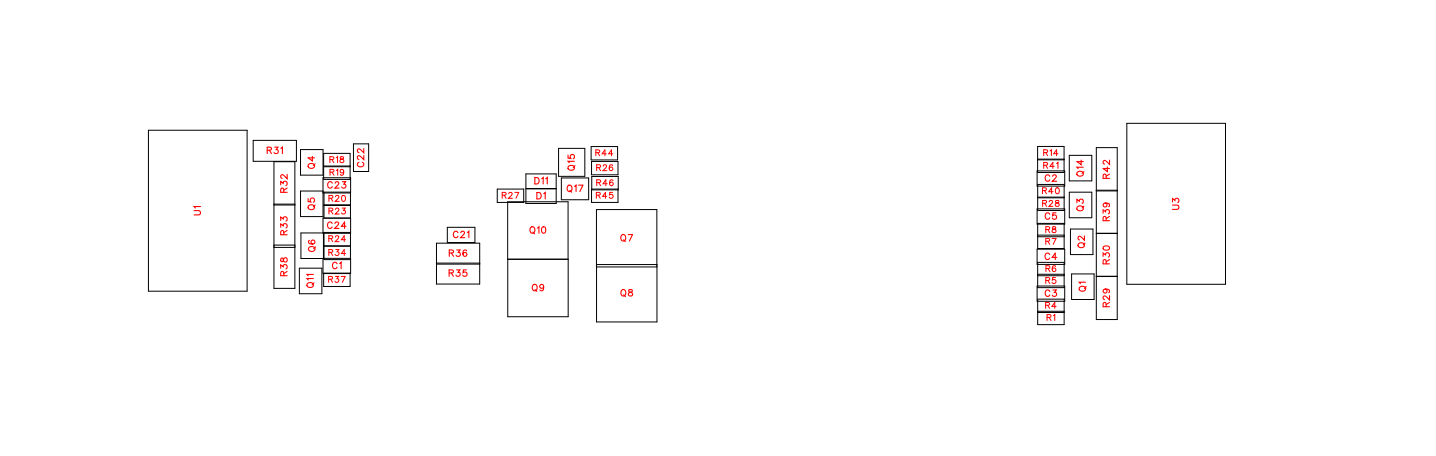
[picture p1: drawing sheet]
<svg xmlns="http://www.w3.org/2000/svg" width="159mm" height="50mm" viewBox="0 0 159 50" stroke-linecap="round" stroke-linejoin="round" font-family="sans-serif">
<g fill="none" stroke="#000" stroke-width=".11">
<path d="M16.4 14.4h10.9v17.7h-10.9zM28 15.5h4.7v2.3h-4.7zM30.3 17.8h2.3v14h-2.3zM33.2 16.5h2.5v2.8h-2.5zM35.8 16.9h2.9v2.9h-2.9zM35.8 18.4h2.9M35.8 18.3h2.9M39 15.9h1.7v3h-1.7zM58.1 19.2h3.3v1.6h-3.3zM61.7 16.4h2.9v3.1h-2.9zM62 19.6h3v2.4h-3zM65.3 16.2h2.9v1.4h-2.9z"/>
<path d="M65.3 17.8h3v1.5h-3zM114.6 18.8h3v1.7h-3zM114.6 16.2h2.9v2.8h-2.9zM114.6 17.6h2.9M118.1 17.1h2.5v2.9h-2.5zM121.1 16.3h2.3v18.9h-2.3zM124.5 13.6h10.9v17.8h-10.9zM30.3 22.6h2.3M30.3 27.3h2.3M30.3 22.5h2.3M30.3 27h2.3M33.1 29.6h2.5v2.8h-2.5z"/>
<path d="M35.7 24.1h3v1.6h-3zM35.7 28.5v1.7h3v-1.7h-5.5v-2.8h2.5v2.8M35.7 21.1h-2.5v2.8h2.5v-4.3h3v1.7h-3M35.8 30.1h2.9v1.5h-2.9zM35.8 27.2h2.9v1.4h-2.9zM35.8 24.1v-2.9h2.9v2.9M35.8 25.6h2.9v1.5h-2.9zM35.8 22.7h2.9M35.8 22.6h2.9M48.2 26.8h4.8v4.5h-4.8zM48.2 29h4.8M48.2 29.1h4.8"/>
<path d="M49.4 25.1h3.1v1.7h-3.1zM54.9 20.9h3v1.4h-3zM58.1 20.8h3.3v1.6h-3.3zM62.8 28.6h-6.7v-6.3h6.7v12.6h-6.7v-6.3h6.7M68.3 20.9h-3v1.4h3v-2.8h-2.9v1.4h2.9M72.6 29.2h-6.7v6.3h6.7v-12.4h-6.7v6.3h6.7M114.6 23h3v1.7h-3zM114.6 27.5h3v1.7h-3zM114.6 31.5h3v1.7h-3zM114.6 20.3h2.9v2.9h-2.9zM114.6 24.6h2.9v2.8h-2.9zM114.6 28.9h2.9v2.8h-2.9z"/>
<path d="M114.6 33h2.9v2.8h-2.9zM114.6 34.3h2.9M114.6 34.5h2.9M114.6 30.3h2.9M114.6 30.4h2.9M114.6 25.9h2.9M114.6 26.1h2.9M114.6 21.7h2.9M114.6 21.8h2.9M118.1 21.2h2.5v2.8h-2.5zM118.2 25.3h2.5v2.8h-2.5zM118.4 30.2h2.5v2.8h-2.5z"/>
<path d="M121.1 25.7h2.3M121.1 21.1h2.3M121.1 30.5h2.3M121.1 21h2.3M121.1 25.8h2.3"/>
</g>
<g fill="none" stroke="#f00" stroke-width=".12">
<path d="M29.5 16.6l.4-.1 .1-.1-.2-.2h-.3v.7M29.8 16.6l.2 .3M30.3 16.2h.4l-.2 .3a.24 .24 0 0 1 .2 .4 .24 .24 0 0 1-.4-.1M31 16.4l.2-.2v.7M31.7 19.2v.5l-.3-.3-.3-.1-.1 .1v.1l.2 .2M34.1 18.1a.35 .35 0 0 1 .5-.1 .35 .35 0 0 1 .1 .4 .33 .33 0 0 1-.5 .2 .33 .33 0 0 1-.1-.5zM34.5 17.2v.6l-.5-.4h.7M34.8 18.1l-.2 .2M39.6 17.9a.26 .26 0 0 0-.1 .3 .26 .26 0 0 0 .2 .2h.2a.26 .26 0 0 0 .3-.2 .26 .26 0 0 0-.2-.3M40.2 17.1v.5l-.4-.3-.2-.1-.1 .1v.1l.1 .2M40.2 16.4v.5l-.4-.4-.2-.1-.1 .2v.1l.1 .1M59.1 19.6h.2a.38 .38 0 0 1 .3 .3 .38 .38 0 0 1-.3 .4h-.2z"/>
<path d="M59.8 19.7l.2-.1v.7M60.3 19.7l.2-.1v.7M62.7 17.1v.3l.4 .1a.25 .25 0 0 1-.1-.4 .25 .25 0 0 1 .4 0 .25 .25 0 0 1-.1 .4M62.8 18.3a.35 .35 0 0 1 .5 0 .35 .35 0 0 1 .1 .3 .33 .33 0 0 1-.4 .2 .33 .33 0 0 1-.2-.5zM63.5 17.8h-.8l.2 .2M63.5 18.3l-.2 .2M116 19.5a.26 .26 0 0 0-.3-.2 .26 .26 0 0 0-.2 .3v.1a.26 .26 0 0 0 .2 .3 .26 .26 0 0 0 .3-.2M116.3 19.5l.1-.2h.2l.1 .1-.1 .3-.4 .3h.5M119.1 19a.35 .35 0 0 1 .4-.1 .35 .35 0 0 1 .1 .4 .33 .33 0 0 1-.4 .1 .33 .33 0 0 1-.1-.4zM119.4 17.7v.5l-.4-.4h.7M119.7 18.4h-.7l.1 .2M119.7 18.9l-.2 .2"/>
<path d="M122.2 19.7v-.4l-.2-.1-.1 .2v.3h.7M122.3 18.4v.5l-.4-.3h.7M122.6 17.7v.4l-.4-.3-.2-.1-.1 .1v.2l.1 .1M122.6 19.2l-.4 .2M21.4 23.2h.5l.2 .2v.3h-.7M22.1 22.8h-.7l.2 .1M31 20.4v-.4l.3 .2a.24 .24 0 0 1 .4-.2 .25 .25 0 0 1-.1 .5M31 25.1v-.4l.3 .2a.24 .24 0 0 1 .4-.2 .24 .24 0 0 1-.1 .4M31 24.3v-.4l.3 .2a.24 .24 0 0 1 .4-.1 .24 .24 0 0 1-.1 .4M31 29.6v-.4l.3 .2a.24 .24 0 0 1 .4-.2 .25 .25 0 0 1-.1 .5M31 28.5v.3l.2 .1 .3-.5a.24 .24 0 0 1 .2 .3 .24 .24 0 0 1-.2 .2l-.2-.1-.1-.3zM31.3 21.2v-.4l-.2-.1-.1 .2v.3h.7"/>
<path d="M31.3 25.9v-.4l-.2-.1-.1 .2v.3h.7M31.3 30.4v-.4l-.2-.1-.1 .2v.3h.7M31.7 20.7l-.4 .3M31.7 25.4l-.4 .3M31.7 29.9l-.4 .3M34 31.2a.35 .35 0 0 1 .4 0 .35 .35 0 0 1 .2 .4 .33 .33 0 0 1-.5 .1 .33 .33 0 0 1-.1-.5zM34 21.9v.3l.3 .1a.25 .25 0 0 1 0-.4 .25 .25 0 0 1 .4 0 .25 .25 0 0 1-.1 .4M34.1 22.7a.35 .35 0 0 1 .5-.1 .35 .35 0 0 1 .1 .4 .33 .33 0 0 1-.5 .1 .33 .33 0 0 1-.1-.4zM34.2 27.3a.35 .35 0 0 1 .4-.1 .35 .35 0 0 1 .2 .4 .33 .33 0 0 1-.5 .1 .33 .33 0 0 1-.1-.4zM34.2 26.5h-.1a.35 .35 0 0 0 .3 .5 .35 .35 0 0 0 .4-.3 .22 .22 0 0 0-.2-.2 .22 .22 0 0 0-.2 .2 .22 .22 0 0 0 .2 .2M34.6 30.7h-.7l.1 .2M34.6 30.3h-.7l.1 .1"/>
<path d="M34.7 31.2l-.2 .2M34.8 22.6l-.2 .2M34.9 27.2l-.2 .2M36.7 24.7a.26 .26 0 0 0-.3-.2 .26 .26 0 0 0-.2 .3v.1a.26 .26 0 0 0 .2 .3 .26 .26 0 0 0 .3-.2M36.7 20.2a.26 .26 0 0 0-.3-.2 .26 .26 0 0 0-.2 .3v.2a.26 .26 0 0 0 .2 .2 .26 .26 0 0 0 .3-.1M37 24.7l.1-.2h.2l.1 .1-.1 .3-.3 .3h.4M37 20.2l.2-.2h.1l.1 .2-.1 .2-.3 .3h.5M37.2 29.1a.26 .26 0 0 0-.3-.2 .26 .26 0 0 0-.2 .3v.2a.26 .26 0 0 0 .2 .2 .26 .26 0 0 0 .3-.1M37.5 29.1l.2-.2v.7M37.8 20h.4l-.2 .3a.24 .24 0 0 1 .2 .4 .25 .25 0 0 1-.5-.1M38.2 25h-.5l.4-.5v.7M49.6 30.1h.4l.1-.2-.2-.1h-.3v.7"/>
<path d="M49.6 27.9h.4l.1-.2-.2-.1h-.3v.7M49.8 30.1l.3 .4M49.9 27.9l.2 .4M50.4 29.8h.4l-.2 .2a.24 .24 0 0 1 .2 .4 .24 .24 0 0 1-.4-.1M50.5 27.6h.3l-.2 .2a.24 .24 0 0 1 .2 .4 .24 .24 0 0 1-.4-.1M50.6 25.7a.26 .26 0 0 0-.3-.2 .26 .26 0 0 0-.2 .3v.1a.26 .26 0 0 0 .2 .3 .26 .26 0 0 0 .3-.2M50.9 25.7l.1-.2h.2l.1 .1-.1 .3-.3 .3h.4M51.5 29.8h-.3v.3a.25 .25 0 0 1 .3 0 .25 .25 0 0 1 0 .3 .25 .25 0 0 1-.4-.1M51.5 27.7v-.1a.35 .35 0 0 0-.4 .3 .35 .35 0 0 0 .2 .4 .22 .22 0 0 0 .3-.2 .22 .22 0 0 0-.2-.3 .22 .22 0 0 0-.3 .2M51.6 25.6l.2-.1v.7M58.6 25.1l.1-.1a.33 .33 0 0 1 .4 .4 .33 .33 0 0 1-.4 .3l-.2-.2zM58.8 25.6l.3 .2"/>
<path d="M58.9 31.5v-.1a.33 .33 0 0 1 .4 .3 .33 .33 0 0 1-.4 .3l-.1-.2zM59.1 31.9l.2 .2M59.3 21.2h.2a.38 .38 0 0 1 .3 .4 .38 .38 0 0 1-.3 .3h-.2zM59.4 25.1l.1-.1v.7M59.9 25h.1a.37 .37 0 0 1 .3 .4 .37 .37 0 0 1-.3 .3 .45 .45 0 0 1-.1-.7zM60.1 31.6a.22 .22 0 0 1-.3 .2 .22 .22 0 0 1-.1-.4 .22 .22 0 0 1 .3 .1l.1 .1a.34 .34 0 0 1-.3 .5l-.2-.1M60.1 21.4l.1-.2v.7M62.7 20.5h.1a.33 .33 0 0 1 .4 .3 .33 .33 0 0 1-.4 .3l-.2-.2zM62.9 21l.3 .2M63.5 20.6l.1-.2v.7M63.9 20.4h.5l-.3 .7M68.6 26l.1-.1a.33 .33 0 0 1 .4 .3 .33 .33 0 0 1-.4 .3l-.1-.2z"/>
<path d="M68.7 32a.33 .33 0 0 1 .4 .3 .33 .33 0 0 1-.4 .3l-.1-.2zM68.9 26.4l.2 .3M68.9 32.5l.2 .2M69.4 25.9h.5l-.4 .7M69.5 32v.2l.3 .1 .1 .1a.24 .24 0 0 1-.3 .3 .24 .24 0 0 1-.2-.3l.4-.3v-.1zM115.9 28.1a.26 .26 0 0 0-.2-.2 .26 .26 0 0 0-.3 .3v.2a.26 .26 0 0 0 .3 .2 .26 .26 0 0 0 .2-.1M116 32.2a.26 .26 0 0 0-.3-.2 .26 .26 0 0 0-.2 .3v.1a.26 .26 0 0 0 .2 .3 .26 .26 0 0 0 .3-.2M116 23.6a.26 .26 0 0 0-.3-.1 .26 .26 0 0 0-.2 .2v.2a.26 .26 0 0 0 .2 .3 .26 .26 0 0 0 .3-.2M116.3 32h.4l-.2 .3a.24 .24 0 0 1 .2 .3 .25 .25 0 0 1-.5 0M116.7 23.5h-.4v.3a.25 .25 0 0 1 .4 0 .25 .25 0 0 1-.1 .3 .25 .25 0 0 1-.4-.1M116.7 28.4h-.5l.4-.5v.7M119 22.4v-.4l.2 .2a.24 .24 0 0 1 .4-.2 .24 .24 0 0 1-.1 .4"/>
<path d="M119.1 22.8a.35 .35 0 0 1 .4-.1 .35 .35 0 0 1 .1 .4 .33 .33 0 0 1-.4 .1 .33 .33 0 0 1-.1-.4zM119.2 26.8a.35 .35 0 0 1 .4 0 .35 .35 0 0 1 .2 .4 .33 .33 0 0 1-.5 .1 .33 .33 0 0 1-.1-.5zM119.3 31.6a.35 .35 0 0 1 .4 0 .35 .35 0 0 1 .2 .4 .33 .33 0 0 1-.5 .1 .33 .33 0 0 1-.1-.5zM119.7 22.7l-.2 .3M119.8 26v.5l-.3-.3-.3-.1-.1 .1v.1l.2 .2M119.9 26.8l-.2 .2M119.9 31.1h-.7l.1 .2M120 31.6l-.2 .2M121.9 28.3v-.4l.2 .2a.24 .24 0 0 1 .4-.2 .24 .24 0 0 1-.1 .4M121.9 23.5v-.4l.2 .3a.24 .24 0 0 1 .4-.2 .24 .24 0 0 1-.1 .4M121.9 27.2l.3-.1a.3 .3 0 0 1 .4 .3 .38 .38 0 0 1-.4 .2 .38 .38 0 0 1-.3-.3zM122.1 31.9a.22 .22 0 0 1 .2 .3 .22 .22 0 0 1-.4 .1 .22 .22 0 0 1 .1-.4h.1a.34 .34 0 0 1 .5 .3l-.1 .1"/>
<path d="M122.1 22.4a.22 .22 0 0 1 .2 .3 .22 .22 0 0 1-.4 .1 .22 .22 0 0 1 .1-.4h.1a.34 .34 0 0 1 .5 .3l-.1 .1M122.2 33.8v-.4h-.2l-.1 .1v.3h.7M122.2 29.1v-.4l-.2-.1-.1 .2v.3h.7M122.2 24.3v-.4h-.2l-.1 .1v.3h.7M122.6 32.6v.5l-.4-.4-.2-.1-.1 .2v.1l.1 .1M122.6 33.4l-.4 .2M122.6 28.6l-.4 .3M122.6 23.9l-.4 .2M129.5 22.6h.5l.2 .2-.1 .3h-.6M129.5 22.3v-.4l.3 .2a.24 .24 0 0 1 .4-.2 .24 .24 0 0 1-.1 .4"/>
</g>
<g fill="none" stroke="#f00" stroke-width=".11">
<path d="M36.4 17.6h.4v-.3h-.4v.6M36.5 19h.3l.1-.3h-.4v.6M36.7 17.6l.2 .3M36.7 19l.2 .3M37.1 17.4l.2-.1v.6M37.2 18.8l.1-.1v.6M37.6 17.3v.2l.4 .2a.22 .22 0 0 1-.2 .2 .22 .22 0 0 1-.3-.2l.5-.3-.1-.1zM38 18.9a.2 .2 0 0 1-.3 .2 .21 .21 0 0 1-.1-.4 .2 .2 0 0 1 .3 .1l.1 .1a.31 .31 0 0 1-.3 .4l-.1-.1M65.8 16.8h.4v-.2l-.4-.1v.7M65.9 18.5h.4v-.3h-.4v.6M66 16.8l.3 .4M66.1 18.5l.2 .3"/>
<path d="M66.6 18.3l.2-.1 .2 .1-.4 .5h.4M67 17h-.5l.3-.5v.7M67.7 18.3l-.1-.1a.32 .32 0 0 0-.3 .2 .32 .32 0 0 0 .2 .4 .2 .2 0 0 0 .2-.2 .2 .2 0 0 0-.2-.2 .2 .2 0 0 0-.2 .2M67.7 17h-.5l.3-.5v.7M67.7 19.9a.32 .32 0 0 0-.4 .2 .32 .32 0 0 0 .2 .4 .2 .2 0 0 0 .2-.2 .2 .2 0 0 0-.1-.2 .2 .2 0 0 0-.3 .2M115.3 16.8h.4v-.2l-.4-.1v.7M115.3 18.2h.4v-.2l-.4-.1v.7M115.5 16.8l.2 .4M115.5 18.2l.2 .4M116 16.6l.1-.1v.7M116.5 18.4h-.5l.3-.5v.7M116.7 18l.2-.1v.7"/>
<path d="M116.9 17h-.5l.3-.5v.7M36.3 30.8h.4v-.2l-.4-.1v.6M36.3 26.3h.4v-.2l-.4-.1v.7M36.3 27.8h.4v-.2l-.4-.1v.7M36.3 21.9l.4-.1v-.2h-.4v.6M36.3 23.3l.4-.1v-.2h-.4v.6M36.5 30.8l.2 .3M36.5 26.3l.3 .4M36.5 27.8l.3 .4M36.6 21.9l.2 .3M36.6 23.3l.2 .3M37 26.2l.2-.2 .2 .1-.4 .6h.5"/>
<path d="M37.1 30.5h.3l-.2 .2a.22 .22 0 0 1 .2 .4 .22 .22 0 0 1-.4-.1M37.1 21.7l.1-.1 .2 .1-.4 .5h.5M37.1 23.1l.1-.1 .2 .1-.4 .5h.5M37.1 27.5h.3l-.2 .3a.22 .22 0 0 1 .2 .3 .22 .22 0 0 1-.4 0M37.7 30.5h.4l-.3 .6M37.8 23h.3l-.2 .2a.22 .22 0 0 1 .2 .4 .22 .22 0 0 1-.4-.1M37.8 21.6a.32 .32 0 0 1 .4 .2 .32 .32 0 0 1-.2 .4l-.2-.1-.1-.3zM38.2 26.4h-.5l.3-.4v.7M38.2 28h-.5l.3-.5v.7M55.5 21.5h.4v-.2l-.4-.1v.7M55.7 21.5l.2 .4M56.2 21.4l.1-.2 .3 .1-.4 .6h.4"/>
<path d="M56.9 21.2h.4l-.3 .7M65.9 21.5h.3l.1-.2-.4-.1v.7M65.9 20.1h.4v-.2l-.4-.1v.7M66.1 21.5l.2 .4M66.1 20.1l.3 .4M67 21.7h-.4l.3-.5v.7M67.1 20.3h-.5l.3-.5v.7M67.7 21.2h-.3l-.1 .3a.23 .23 0 0 1 .4 0 .23 .23 0 0 1-.1 .3 .23 .23 0 0 1-.3-.1M115.2 21h.3l.1-.2-.4-.1v.7M115.2 22.4h.3l.1-.2-.4-.1v.7M115.4 21l.2 .4M115.4 22.4l.2 .4"/>
<path d="M115.5 33.7l.4-.1v-.2h-.4v.6M115.5 30.9h.4v-.2l-.4-.1v.7M115.5 26.6h.4v-.2l-.4-.1v.7M115.5 25.3h.4v-.2l-.4-.1v.7M115.5 29.6h.4v-.2l-.4-.1v.7M115.7 35h.3l.1-.2-.4-.1v.7M115.7 33.7l.2 .3M115.7 30.9l.3 .4M115.7 26.6l.3 .4M115.7 25.3l.3 .4M115.8 29.6l.2 .4M115.9 35l.2 .4"/>
<path d="M115.9 22.3l.1-.2 .3 .1-.4 .6h.4M116.2 26.3h.5l-.4 .7M116.3 25v.2l.3 .1 .1 .1a.22 .22 0 0 1-.3 .3 .22 .22 0 0 1-.2-.3l.4-.2v-.2zM116.3 21.1h-.4l.3-.4v.7M116.4 34.8l.1-.1v.7M116.6 30.6h-.3l-.1 .3a.23 .23 0 0 1 .4 0 .23 .23 0 0 1 0 .3 .23 .23 0 0 1-.4-.1M116.6 29.4v-.1a.32 .32 0 0 0-.4 .3 .32 .32 0 0 0 .2 .4 .2 .2 0 0 0 .2-.2 .2 .2 0 0 0-.1-.2 .2 .2 0 0 0-.3 .1M116.6 22.1v.2l.4 .2a.22 .22 0 0 1-.2 .3 .22 .22 0 0 1-.2-.3l.4-.2-.1-.2zM116.7 33.8h-.5l.3-.4v.6M116.7 20.7a.32 .32 0 0 1 .4 .3 .32 .32 0 0 1-.3 .4l-.2-.2v-.2z"/>
</g>
<g font-size="1.2" fill="#fff">
<text x="29.5" y="17.2">R31</text>
<text x="22.4" y="23.8" transform="rotate(-90 22.4 23.8)">U1</text>
<text x="32" y="21.3" transform="rotate(-90 32 21.3)">R32</text>
<text x="35" y="23.2" transform="rotate(-90 35 23.2)">Q5</text>
<text x="35" y="18.6" transform="rotate(-90 35 18.6)">Q4</text>
<text x="36.1" y="21">C23</text>
<text x="40.5" y="18.5" transform="rotate(-90 40.5 18.5)">C22</text>
<text x="59" y="20.6">D11</text>
<text x="59.2" y="22.2">D1</text>
<text x="62.6" y="21.4">Q17</text>
<text x="63.8" y="18.8" transform="rotate(-90 63.8 18.8)">Q15</text>
<text x="115.4" y="20.3">C2</text>
<text x="120" y="23.3" transform="rotate(-90 120 23.3)">Q3</text>
<text x="120" y="19.5" transform="rotate(-90 120 19.5)">Q14</text>
<text x="122.9" y="19.7" transform="rotate(-90 122.9 19.7)">R42</text>
<text x="130.5" y="23.2" transform="rotate(-90 130.5 23.2)">U3</text>
<text x="32" y="26" transform="rotate(-90 32 26)">R33</text>
<text x="35.1" y="27.8" transform="rotate(-90 35.1 27.8)">Q6</text>
<text x="36.1" y="25.5">C24</text>
<text x="36.7" y="29.9">C1</text>
<text x="49.6" y="28.6">R36</text>
<text x="50" y="26.5">C21</text>
<text x="58.5" y="26">Q10</text>
<text x="68.5" y="26.9">Q7</text>
<text x="115.4" y="28.9">C4</text>
<text x="115.4" y="24.5">C5</text>
<text x="120.1" y="27.4" transform="rotate(-90 120.1 27.4)">Q2</text>
<text x="122.9" y="29.2" transform="rotate(-90 122.9 29.2)">R30</text>
<text x="122.9" y="24.4" transform="rotate(-90 122.9 24.4)">R39</text>
<text x="32" y="30.5" transform="rotate(-90 32 30.5)">R38</text>
<text x="34.9" y="31.8" transform="rotate(-90 34.9 31.8)">Q11</text>
<text x="49.6" y="30.8">R35</text>
<text x="58.7" y="32.4">Q9</text>
<text x="68.5" y="32.9">Q8</text>
<text x="115.4" y="33">C3</text>
<text x="120.2" y="32.2" transform="rotate(-90 120.2 32.2)">Q1</text>
<text x="122.9" y="33.9" transform="rotate(-90 122.9 33.9)">R29</text>
</g>
<g font-size="1.1" fill="#fff">
<text x="65.8" y="17.5">R44</text>
<text x="115.2" y="17.4">R14</text>
<text x="36.3" y="22.5">R20</text>
<text x="36.3" y="23.9">R23</text>
<text x="36.4" y="18.2">R18</text>
<text x="36.4" y="19.6">R19</text>
<text x="55.4" y="22.1">R27</text>
<text x="65.8" y="22.1">R45</text>
<text x="65.9" y="19.1">R26</text>
<text x="65.9" y="20.8">R46</text>
<text x="115.1" y="21.6">R40</text>
<text x="115.1" y="23">R28</text>
<text x="115.2" y="18.8">R41</text>
<text x="36.3" y="26.9">R24</text>
<text x="36.3" y="28.5">R34</text>
<text x="115.5" y="27.2">R7</text>
<text x="115.5" y="25.9">R8</text>
<text x="36.2" y="31.4">R37</text>
<text x="115.5" y="34.3">R4</text>
<text x="115.5" y="31.5">R5</text>
<text x="115.5" y="30.2">R6</text>
<text x="115.6" y="35.6">R1</text>
</g>
</svg>
